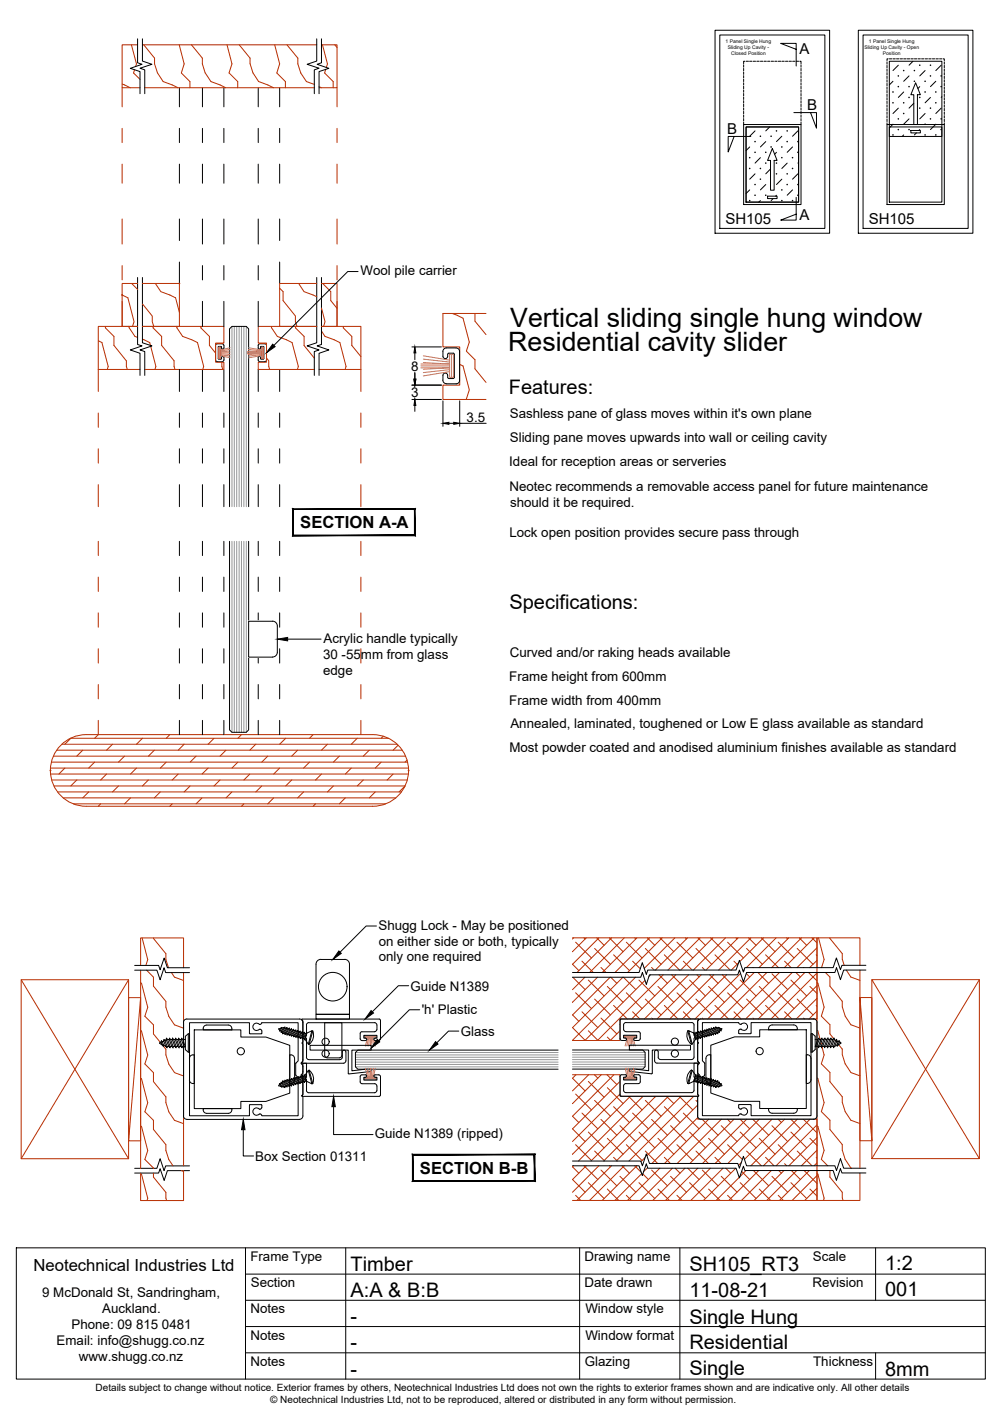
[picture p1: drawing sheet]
<svg xmlns="http://www.w3.org/2000/svg" width="210mm" height="297mm" viewBox="0 0 210 297" stroke-linecap="round" stroke-linejoin="round" font-family="sans-serif">
<!-- layer: APL Notes -->
<g fill="#000" stroke="#000" stroke-width=".21">
<path d="M86.8 106.7v5.4l.2 .1zM86.8 106.7l.2-.1v5.6zM61.5 106.7h25.3l.2-.1zM61.3 106.6h25.7l-25.5 .1zM61.3 106.6l.2 5.5v-5.4zM61.3 106.6l.2 5.5-.2 .1zM61.5 112.1l-.2 .1 25.5-.1zM61.3 112.2l25.5-.1 .2 .1z"/>
<path d="M111.9 241.9v5.4l.2 .1zM111.9 241.9l.2-.1v5.6zM86.6 241.9h25.3l.2-.1zM86.4 241.8h25.7l-25.5 .1zM86.4 241.8l.2 5.5v-5.4zM86.4 241.8l.2 5.5-.2 .1zM86.4 247.4l25.5-.1h-25.3zM86.4 247.4l25.5-.1 .2 .1z"/>
</g>
<!-- layer: Glass -->
<g fill="none" stroke="#939598" stroke-width=".21">
<path d="M48.6 68.4v37.7M49.1 68.4v37.7M49.6 68.4v37.7M50.1 68.4v37.7M50.6 68.4v37.7M51.1 68.4v37.7M51.6 68.4v37.7M48.6 113.4v40M49.1 113.4v40M49.6 113.4v40M50.1 113.4v40M50.6 113.4v40"/>
<path d="M51.1 113.4v40M51.6 113.4v40M74.5 222h42.4M74.5 222.5h42.4M74.5 223h42.4M74.5 221.5h42.4M74.5 221h42.4M74.5 220.5h42.4M74.5 223.5h42.4M119.9 222.5h15.2M119.9 221.5h15.2M119.9 220.5h15.2"/>
<path d="M119.9 223.5h15.2M119.9 222h15.2M119.9 223h15.2M119.9 221h15.2"/>
</g>
<g fill="none" stroke="#000" stroke-width=".21">
<path d="M48.1 113.4v39.5l.5 .5h3l.5-.5v-39.5M48.1 106.1v-37.2l.5-.5h3l.5 .5v37.2M52.1 130.1h5a1.01 1.01 0 0 1 1 1v5.5a1.01 1.01 0 0 1-1 1l-5 .1zM116.9 220h-41.9l-.5 .5v3l.5 .5h41.9M119.9 219.9h14.7l.5 .6v3l-.5 .5h-14.7M77.7 224.5l-4.6 .5M77.7 224.3l-.1 .1M77.8 224.3l-.1-.3-4 .3v-4.3h4.1v-1h-12.8v1h8v4.8l.1 .1M131.9 224.4v-.4l4 .3v-4.4h-4.1v-.9h12.8v.9h-8l-.1 5-4.6-.5"/>
<circle cx="68.2" cy="218.2" r=".75"/>
<circle cx="141.4" cy="218.2" r=".75"/>
<circle cx="68.2" cy="220.7" r=".75"/>
<circle cx="141.4" cy="220.7" r=".75"/>
</g>
<!-- layer: Timber 1 -->
<g fill="none" stroke="#b82e00" stroke-width=".21">
<path d="M25.6 18.4v4M25.6 17.6l1.7 .8M27.5 9.4l1.1 4-.2 .5M28.2 14.6l-.2 .7 1.3 1.3M28.8 9.4h-3.2v9h3.7M29.8 9.4h36.6M30.1 9.4l2.3 2.8v1.2l.6 1.9 1.2 1.8 3.1 1.3M30.3 18.4h35.5M37.5 9.4l1.1 4-.6 1.9 1.8 1.8v1.3M40.1 9.4l2.3 2.8v1.2l.6 1.9 1.2 1.8 3.1 1.3M47.6 9.4l1 4-.6 1.9M48 15.3l1.8 1.8v1.3"/>
<path d="M50.1 9.4l2.3 2.8v1.2M52.4 13.4l.6 1.9 1.2 1.8 3.1 1.3M57.5 9.4l1.1 4-.6 1.9 1.8 1.8v1.3M60.1 9.4l2.3 2.8v1.2l.6 1.9 1.2 1.8 1.6 .6M66.8 18.1l.5 .3M67.3 9.4h3.3v9h-3.8M67.6 9.4l1 4-.2 .7M68.2 14.5l-.2 .8 1.8 1.8v1.3M70.1 9.4l.5 .6M70.6 18.4v4M25.6 26.9v3M25.6 34.4v4"/>
<path d="M70.6 26.9v3M70.6 34.4v4M25.6 45.9v5.2M25.6 55.6v3M27.6 59.4l1.2 1.2M28.8 59.4h-3.2v9h3.2h-8.2v9M29.8 59.4h7.8v9h-7.8h17.1v3.5h-1.7v4h1.7v1.5h-16.6M32.5 59.4l1.2 1.7 3.1 1.3 .8 3.1M62.6 59.4l1.1 1.7 2.7 1.1M66.4 59.4h-7.8v9h7.8h-12.3v3.5h1.7v4h-1.7v1.5h11.7M67.3 59.4h3.3v9h-3.3h8.3v9M67.6 59.4l1.7 1.7v1.9l1.3 1.6"/>
<path d="M70.6 45.9v5.2M70.6 55.6v3M20.6 77.4v4.6M20.6 71.4l.8 .4 1.3 5-.2 .6M20.6 77.4h8.7M22.2 68.4l-.1 .3 1.8 1.8v1.9l2.6 3.2v1.2l.2 .6M25.6 61.8l1.2 .6 1.3 5-.3 1M25.6 63.1v5.3M27 68.4l1.3 2.1 .5 .2M29.8 63.7l2.1 2.5v1.2l.3 1M29.8 71l1.6 .8 .1 .6M31.6 72.6l1.1 4.2-.2 .6"/>
<path d="M32.1 68.4v.3l1.8 1.8v1.9l2.6 3.2v1.2l.2 .6M37 68.4l1.3 2.1 3.1 1.3 1.3 5-.2 .6M42.2 68.4l-.1 .3 1.8 1.8v1.9l1.3 1.6M46.5 75.9v.9l.2 .6M55.8 75l.5 .6v1.2l.2 .6M56.8 68.4l1.3 2.1 3.1 1.3 1.3 5-.2 .6M58.6 60.4l.7 .7v1.9l2.6 3.2v1.2l.3 1M62 68.4l-.1 .3 1.8 1.8v1.9l2.1 2.6M66.8 77.4h8.8M67.3 64.5l.8 2.9-.3 1M67.3 69.3l.8 1.2 3.1 1.3 1.3 5-.2 .6M70.6 63.1v5.3"/>
<path d="M72 68.4l-.1 .3 1.8 1.8v1.9l1.9 2.3M75.6 77.4v4.6M94.7 65.7l1.1 .3M95.8 66.1l1.2 .6 1.3 5-.6 1.9 1.8 1.8v1.9l2.3 2.8M96.3 76.3l.7 .4 1.3 5-.6 1.9 .1 .1M99.5 65.7v1.6l2.3 2.8M101.8 65.7h-9v7h3.5v8h-3.5v3h9M20.6 86.5v3M20.6 94v3M75.6 86.5v3M75.6 94v3M20.6 101.5v4.6"/>
<path d="M20.6 113.4v3M75.6 101.5v4.6M75.6 113.4v3M20.6 120.9v3M20.6 128.4v3M20.6 135.9v3M75.6 120.9v3M75.6 128.4v3M75.6 135.9v3M10.8 159.6h74.6M11.2 158.4h73.8M11.9 157.1h72.4"/>
<path d="M13 155.9h70.2M13.1 155.7a7.5 7.5 0 0 1 5-1.8h60a7.5 7.5 0 0 1 7.5 7.5 7.5 7.5 0 0 1-7.5 7.5h-60a7.5 7.5 0 0 1-7.1-4.9 7.5 7.5 0 0 1 2.1-8.3zM17.3 157.1l-1.2 1.3M19.8 159.6l-1.2 1.3M20.6 150.9v3l-.8 .8M20.6 143.4v3M23.6 155.9l-1.3 1.2M26.1 158.4l-1.3 1.2M29.8 154.7l-1.2 1.2M32.3 157.1l-1.2 1.3M34.8 159.6l-1.2 1.3M35.6 153.9l-.8 .8"/>
<path d="M38.6 155.9l-1.3 1.2M41.1 158.4l-1.3 1.2M44.8 154.7l-1.2 1.2M47.3 157.1l-1.2 1.3M49.8 159.6l-1.2 1.3M50.6 153.9l-.8 .8M53.6 155.9l-1.3 1.2M56.1 158.4l-1.3 1.2M59.9 154.7l-1.3 1.2M62.3 157.1l-1.2 1.3M64.8 159.6l-1.2 1.3M65.6 153.9l-.8 .8"/>
<path d="M68.6 155.9l-1.3 1.2M71.1 158.4l-1.3 1.2M74.8 154.7l-1.2 1.2M75.6 143.4v3M75.6 150.9v3M77.4 157.1l-1.3 1.3M79.9 159.6l-1.3 1.3M80.3 154.2l-.4 .5M81.4 154.7h-66.6l-1.2 1.2M83.4 156.1l-1 1M85.3 159.2l-.4 .4M10.6 160.9h75"/>
<path d="M10.6 162.1h75M10.9 163.4h74.4M11.3 164.6h73.6l-1.3 1.3M12.1 165.9h72M13.3 167.1h69.6M13.6 160.9l-1.3 1.2M15.4 168.4h65.4M16.1 163.4l-1.3 1.2M18.6 165.9l-1.3 1.2M21.1 168.4l-.5 .5M22.3 162.1l-1.2 1.3M24.8 164.6l-1.2 1.3"/>
<path d="M27.3 167.1l-1.2 1.3M28.6 160.9l-1.3 1.2M31.1 163.4l-1.3 1.2M33.6 165.9l-1.3 1.2M36.1 168.4l-.5 .5M37.3 162.1l-1.2 1.3M39.8 164.6l-1.2 1.3M42.3 167.1l-1.2 1.3M43.6 160.9l-1.3 1.2M46.1 163.4l-1.3 1.2M48.6 165.9l-1.3 1.2M51.1 168.4l-.5 .5"/>
<path d="M52.3 162.1l-1.2 1.3M54.8 164.6l-1.2 1.3M57.3 167.1l-1.2 1.3M58.6 160.9l-1.3 1.2M61.1 163.4l-1.2 1.2M63.6 165.9l-1.3 1.2M66.1 168.4l-.5 .5M67.3 162.1l-1.2 1.3M69.8 164.6l-1.2 1.3M72.3 167.1l-1.2 1.3M73.6 160.9l-1.3 1.2M76.1 163.4l-1.3 1.2"/>
<path d="M78.6 165.9l-1.2 1.2M82.4 162.1l-1.3 1.3M29.8 196.5l1.1 4.5-.3 1.2M32.1 196.5l2.6 3.3v1.2l.6 1.7M119.9 196.5h51.2v17h-41.2v4.5h-10M120.2 196.5l-.3 .2M120.6 197.4l3.3 3.3M122.3 196.5l.3 .2M122.8 196.5l-2.9 2.8M124.6 198.7l3.3 3.3M125 196.5l1.5 1.5M125.5 196.5l-5.6 5.5 1.4 1.3"/>
<path d="M127.6 196.5l2.9 2.9M128.1 196.5l-7.2 7.2M130.8 196.5l-7.3 7.2M131.2 197.4l3.3 3.3M133 196.5l.2 .2M133.4 196.5l-7.2 7.2M135.2 198.7l3.3 3.3M135.6 196.5l1.6 1.5M136.1 196.5l-7.3 7.2M138.3 196.5l2.9 2.9M138.7 196.5l-7.2 7.2M141.4 196.5l-6.4 6.4"/>
<path d="M141.8 197.4l3.3 3.3M143.6 196.5l.2 .2M144 196.5l-6.7 6.7M145.8 198.7l3.3 3.3M146.2 196.5l1.6 1.5M146.7 196.5l-6.8 6.7M148.9 196.5l2.9 2.9M149.3 196.5l-6.7 6.7M152 196.5l-6.8 6.7M152.4 197.4l3.3 3.3M154.2 196.5l.2 .2M154.6 196.5l-6.7 6.7"/>
<path d="M156.4 198.7l3.3 3.3M156.8 196.5l1.6 1.5M157.3 196.5l-6.7 6.7M159.5 196.5l2.9 2.9M159.9 196.5l-4.9 4.9M162.6 196.5l-6.2 6.2M163 197.4l3.3 3.3M164.8 196.5l.2 .2M165.2 196.5l-6.2 6.2M167 198.7l3.3 3.3M167.4 196.5l1.6 1.5M167.9 196.5l-6.3 6.2"/>
<path d="M170.1 196.5l1 1M170.6 196.5l-6.3 6.2M171.1 198.5l-4.1 4.2M171.5 196.5l1.1 4.5M173.8 196.6l2.6 3.2v1.2l.4 1.2M173.9 196.5v.1M4.4 205.2h22.5v37.5h-22.5zM4.4 205.2l22.5 37.5M26.9 205.2l-22.5 37.5M29.5 202.2v-5.7h9v6.2M29.5 209l-2.6 30h2.6v-30h-2.6v30M29.5 205.9l.1 .1 1.3 5-.6 1.9 1.8 1.8v1.9l2.6 3.2v1.2l.7 1.9 1.1 1.8 2 .7"/>
<path d="M29.5 215.9l.1 .1 1.3 5-.6 1.9 1.8 1.8v1.9l2.6 3.2v1.2l.7 1.9 1.1 1.8 2 .7M29.5 203.2v41.5M30.7 203.2l1.4 1.5v1.9l2.6 3.2M34.7 209.8v1.2l.7 1.9 1.1 1.8 2 .7M35.9 203.7l.6 1 2 .7M38.5 203.7v40.5M119.9 215.3l2.7 2.6M119.9 212.6l1.4 1.3M119.9 209.9v.1M120 204.7l2.6 2.6M120.6 208l3.3 3.3M121.9 211.9l3.3 3.4"/>
<path d="M121.9 201.3l2.4 2.4M122.5 204.7l-2.6 2.6M123.2 215.9l2.1 2.1M123.2 205.3l3.3 3.3M124.6 209.3l3.3 3.3M125.2 204.7l-5.3 5.3M125.9 213.3l3.3 3.3M125.9 202.7l1.1 1M127.2 217.2l.7 .8M127.2 206.6l3.3 3.4M127.8 204.7l-7.9 7.9M127.9 204.7l1.3 1.3"/>
<path d="M128.5 210.6l2.9 2.9M128.5 200l3.4 3.3M129.9 214.6h.1M129.9 215.9l-2.1 2.1M130.5 204.7l-10.6 10.6M130.6 204.7l2.6 2.6M131.2 208l3.3 3.3M132.5 211.9l1.5 1.6M132.5 201.3l1.6 1.6M133.1 204.7l-13.2 13.2M133.9 205.3l3.3 3.3M135.1 205.4l-12.6 12.6"/>
<path d="M135.2 209.3l3.3 3.3M136.3 204.2l-.4 .3M136.5 213.3l.2 .2M136.5 202.7l.5 .5M137.8 206.6l3.4 3.4M138 204.2l1.8 1.8M138.9 204.2l-13.7 13.8M139.2 210.6l2.8 2.9M139.2 200l3.2 3.2M140.7 204.2l3.1 3.1M141.6 204.2l-9.3 9.3M141.8 208l3.3 3.3"/>
<path d="M143.1 211.9l1.5 1.6M143.1 201.3l1.9 1.9M144.2 204.2l-9.2 9.3M144.5 205.3l3.3 3.3M145.8 209.3l3.3 3.3M146 204.2l.4 .4M146.9 204.2l-9.3 9.3M147.1 213.3l.2 .2M147.1 202.7l.6 .5M148.4 206.6l3.4 3.4M148.7 204.2l1.7 1.8M149.5 204.2l-9.2 9.3"/>
<path d="M149.8 210.6l2.8 2.9M149.8 200l3.2 3.2M151.3 204.2l3.1 3.1M152.2 204.2l-9.2 9.3M152.4 208l3.3 3.3M153.7 211.9l1.6 1.6M153.7 201.3l.9 .8M154.7 201.7l-1.5 1.5M155.1 205.3l3.3 3.3M155.1 203.9l-9.5 9.6M155.6 203.2l.2 .2M155.9 203.2l-.2 .2"/>
<path d="M156.3 203.9l.7 .7M156.4 209.3l3.3 3.3M157.7 213.3l.2 .2M157.7 202.7h.1M158 203.7l-9.8 9.8M158.8 203.7l2.2 2.3M159 206.6l3.4 3.4M160.4 210.6l2.8 2.9M160.4 200l2.7 2.7M160.6 203.7l-9.7 9.8M161.7 204l3.3 3.3M163 208l3.3 3.3"/>
<path d="M163.3 203.7l-9.7 9.8M164.4 211.9l1.5 1.6M164.4 201.3l1.3 1.4M165.7 205.3l3.3 3.3M166 203.7l-9.8 9.8M166.7 203.7l1 .9M167 209.3l3.3 3.3M168.3 213.3l.2 .2M168.3 202.7h.1M168.6 203.7l-9.8 9.8M169.4 203.7l1.7 1.8M169.7 206.6l1.4 1.5"/>
<path d="M171 210.6l.1 .2M171 200l.1 .2M171.1 205.9l.2 .1 1.3 5M171.1 215.9h.2M171.1 203.7v40.5M171.1 201.2l-1.5 1.5M171.1 203.8l-9.6 9.7M171.1 206.5l-6.9 7M171.1 209.1l-4.3 4.4M171.1 211.8l-1.6 1.7M171.3 216l1.3 5M172.6 211l-.5 1.9 1.8 1.8v1.9"/>
<path d="M172.6 201l-.5 1.7M172.9 203.7l1 1v1.9M173.8 206.6l2.6 3.1v1.3l.7 1.9 1.1 1.8 1.9 .7M173.8 216.6l2.6 3.2v1.2l.7 1.9M177.3 203.2l.9 1.5 1.9 .7M180.1 202.2v-5.7h-9v6.2M180.1 209l2.5 30h-2.5v-30h2.5v30M180.1 203.2v41.5M182.6 205.2h22.6v37.5h-22.6zM182.6 205.2l22.6 37.5M205.2 205.2l-22.6 37.5M29.5 225.9l.1 .1 1.3 5-.6 1.9 1.8 1.8v1.9l2.6 3.2v1.2l.7 1.9 .9 1.3"/>
<path d="M29.5 235.9l.1 .1 1.3 5-.6 1.9 1.8 1.8M119.9 225.1h10v4.5h16.2v4.8h25v17.1h-51.2M119.9 231.1v.1M119.9 236.5l2.7 2.6M120.6 239.8l3.3 3.3M120.6 229.2l3.3 3.3M120.6 225.1l-.7 .8 2.7 2.6M121.9 233.2l3.3 3.3M123.2 237.1l3.3 3.3M123.2 226.5l3.3 3.3M123.3 225.1l-3.4 3.4M124.5 225.1l.7 .8"/>
<path d="M124.6 230.5l3.3 3.3M125.9 234.5l3.3 3.3M126 225.1l-6.1 6.1M127.2 225.1l2 2.1M127.2 238.4l3.3 3.4M127.2 227.8l3.3 3.4M128.5 231.8l3.4 3.3M128.6 225.1l-8.7 8.7 1.4 1.3M129.9 235.8l3.3 3.3M129.9 225.2h.1M129.9 226.5l-10 10M129.9 229.2l-10 9.9"/>
<path d="M131.2 239.8l3.3 3.3M131.7 229.6l2.8 2.9M132.1 229.6l-12.2 12.2M132.5 233.2l3.3 3.3M133.9 237.1l3.3 3.3M134.7 229.6l-13.5 13.6M135.2 230.5l3.3 3.3M136.5 234.5l3.3 3.3M137 229.6l.2 .2M137.4 229.6l-13.6 13.6M137.8 238.4l3.4 3.4M139.2 231.8l3.3 3.3"/>
<path d="M139.6 229.6l1.6 1.6M140 229.6l-13.6 13.6M140.5 235.8l3.3 3.3M141.8 239.8l3.3 3.3M142.3 229.6l2.8 2.9M142.7 229.6l-13.6 13.6M143.1 233.2l3.3 3.3M144.5 237.1l3.3 3.3M145.3 229.6l-13.5 13.6M145.8 230.5l.3 .4M146.1 231.5l-10.6 10.6M146.1 234.1l-9.5 9.6"/>
<path d="M147.1 234.5l3.3 3.3M148.4 238.4l3.4 3.4M148.5 234.4l-9.3 9.3M151.1 235.8l3.3 3.3M151.1 234.4l-9.2 9.3M152.4 234.4l.7 .7M152.4 239.8l3.1 3.1M153.8 234.4l-9.3 9.3M155 234.4l2 2.1M155.1 237.1l3.3 3.3M156.4 234.4l-9.2 9.3M157.7 234.5l3.3 3.3"/>
<path d="M159 238.4l3.4 3.4M159.1 234.4l-9.3 9.3M161.7 235.8l3.3 3.3M161.7 234.4l-9.2 9.3M163 234.4l.7 .7M163 239.8l3.3 3.3M164.4 234.4l-8.5 8.5M165.7 234.4l2 2.1M165.7 237.1l3.3 3.3M167 234.4l-9.7 9.8M168.3 234.5l2.8 2.8M169.7 238.4l1.4 1.6"/>
<path d="M169.7 234.4l-9.8 9.8M171.1 225.9l.2 .1 1.3 5M171.1 235.9l.2 .1 1.3 5M171.1 235.6l-8.5 8.6M171.1 238.3l-5.9 5.9M172.6 231l-.5 1.9 1.8 1.8v1.9M172.6 221l-.5 1.8 1.8 1.8v2M173.8 226.6l2.6 3.2v1.2l.7 1.9 1.1 1.8 1.9 .7M173.8 236.6l2.6 3.2v1.2l.7 1.9M177.1 222.8l1.1 1.8 1.9 .8M29.5 245.9l.1 .1 1.3 5-.1 .5M32.1 245.7v.9l2.6 3.2v1.2l.2 .5"/>
<path d="M38 245.2l.5 .2M38.5 245.2v6.3h-9v-5.8M120.1 244.2l-.2 .2 1.4 1.4M120.6 250.4l1.1 1.1M122.4 244.2l2.8 2.9M122.8 244.2l-2.9 2.9 2.7 2.6M123.2 247.7l3.3 3.4M124.6 241.1l2.1 2.1M125.4 244.2l-5.5 5.6M125.9 245.1l3.3 3.3M127.2 249.1l2.4 2.4M127.7 244.2l.2 .2"/>
<path d="M128.1 244.2l-7.2 7.3M128.5 242.4l.8 .8M129.9 246.4l3.3 3.3M130.3 244.2l1.6 1.6M130.8 244.2l-7.3 7.3M131.2 250.4l1.1 1.1M133 244.2l1.3 1.4M133.4 244.2l-7.3 7.3M133.9 247.7l3.3 3.4M134.4 245.9l-5.6 5.6M134.7 245.9l1.1 1.2M135.1 242.5l-.8 .8"/>
<path d="M135.2 241.1l2.6 2.6M135.7 244.6l-.9 .8M136.5 245.1l3.3 3.3M137.8 249.1l2.4 2.4M138.2 244.7l-6.7 6.8M139.2 242.4l1.2 1.3M140.5 246.4l3.3 3.3M140.9 244.7l-6.8 6.8M141.4 244.7l1.1 1.1M141.8 250.4l1.1 1.1M143.5 244.7l-6.7 6.8M144.1 244.7l2.3 2.4"/>
<path d="M144.5 247.7l3.3 3.4M145.8 241.1l2.6 2.6M146.2 244.7l-6.8 6.8M147.1 245.1l3.3 3.3M148.4 249.1l2.4 2.4M148.8 244.7l-6.7 6.8M149.8 242.4l1.2 1.3M151.1 246.4l3.3 3.3M151.5 244.7l-6.8 6.8M152 244.7l1.1 1.1M152.4 250.4l1.1 1.1M154.1 244.7l-6.7 6.8"/>
<path d="M154.8 246.6l-4.8 4.9M155.1 247.7l3.3 3.4M155.3 243.6l-.6 .5M155.4 245.4l1.6 1.7M156.3 245.2l-1.3 1.3M156.4 241.1l3.1 3.1M157.8 245.2l3.2 3.2M158.9 245.2l-6.2 6.3M159 249.1l2.5 2.4M160.4 242.4l1.8 1.8M161.6 245.2l-6.3 6.3M161.7 246.4l3.3 3.3"/>
<path d="M163 250.4l1.1 1.1M163.1 245.2l.6 .6M164.2 245.2l-6.2 6.3M164.4 243.8l.4 .4M165.7 247.7l3.3 3.4M165.8 245.2l1.9 1.9M166.9 245.2l-6.3 6.3M167 241.1l3.1 3.1M168.5 245.2l2.6 2.7M169.5 245.2l-6.2 6.3M169.7 249.1l1.4 1.5M171 242.4l.1 .2"/>
<path d="M171.1 245.2v6.3h9v-5.8M171.1 245.9l.2 .1 1.3 5M171.1 240.9l-3.2 3.3M171.1 243.6l-.6 .6M171.1 246.3l-5.2 5.2M171.1 248.9l-2.5 2.6M172.6 251l-.1 .5M172.6 240.9l-.5 2 1.3 1.3M173.8 246.6l2.6 3.2v1.2l.2 .5M173.9 245.2v1.4M177.1 242.9l1.3 1.8"/>
</g>
<g fill="#b82e00" stroke="#b82e00" stroke-width=".21">
<circle cx="85.6" cy="161.4" r=".08"/>
<circle cx="10.6" cy="161.4" r=".08"/>
<circle cx="37.6" cy="59.4" r=".08"/>
<circle cx="25.6" cy="61.8" r=".08"/>
</g>
<!-- layer: AlumOutline -->
<g fill="none" stroke="#000" stroke-width=".21">
<path d="M37.6 18.4v4M42.4 18.4v4M46.9 18.4v4M54.1 18.4v4M58.6 18.4v4M37.6 26.9v3M37.6 34.4v4M42.4 26.9v3M42.4 34.4v4M46.9 26.9v3M46.9 34.4v4M54.1 26.9v3"/>
<path d="M54.1 34.4v4M58.6 26.9v3M58.6 34.4v4M37.6 45.9v4.5M37.6 54.9v4.5M42.4 45.9v5.2M42.4 55.6v3M46.9 45.9v5.2M46.9 55.6v3M54.1 45.9v5.2M54.1 55.6v3M58.6 45.9v4.5"/>
<path d="M58.6 54.9v4.5M37.6 77.4v4.6M42.4 63.1v5.3M42.4 77.4v4.6M46.9 63.1v5.3M46.9 77.4v4.6M54.1 63.1v5.3M54.1 77.4v4.6M58.6 77.4v4.6M37.6 86.5v3M37.6 94v3M42.4 86.5v3"/>
<path d="M42.4 94v3M46.9 86.5v3M46.9 94v3M54.1 86.5v3M54.1 94v3M58.6 86.5v3M58.6 94v3M37.6 101.5v4.6M37.6 113.4v3M42.4 101.5v4.6M42.4 113.4v3M46.9 101.5v4.6"/>
<path d="M46.9 113.4v3M54.1 101.5v4.6M54.1 113.4v3M58.6 101.5v4.6M58.6 113.4v3M37.6 120.9v3M37.6 128.4v3M37.6 135.9v3M42.4 120.9v3M42.4 128.4v3M42.4 135.9v3M46.9 120.9v3"/>
<path d="M46.9 128.4v3M46.9 135.9v3M54.1 120.9v3M54.1 128.4v3M54.1 135.9v3M58.6 120.9v3M58.6 128.4v3M58.6 135.9v3M37.6 143.4v3M37.6 150.9v3M42.4 143.4v3M42.4 150.9v3"/>
<path d="M46.9 143.4v3M46.9 150.9v3M54.1 143.4v3M54.1 150.9v3M58.6 143.4v3M58.6 150.9v3M38.5 214.2l-.1 19.6a.71 .71 0 0 0 .7 .7M39.1 213.5a.71 .71 0 0 0-.7 .7M39.2 213.5h23.5a.71 .71 0 0 1 .8 .7M54.3 214.6a.77 .77 0 0 0-1.1-.1 .77 .77 0 0 0 0 1.1 .77 .77 0 0 0 1.1 0h.2M54.3 214.6h.2M54.5 215.6l.4 .4-.2 .6-2.4-.1v-2.3h-12.6v19.5h12.6v-2.3h2.4l.2 .6-.4 .3"/>
<path d="M54.5 214.6l.4-.4h7.6v8l-.6 .6v2.4M63.2 213.6l.1-.1h16.1l.3 .2v3.9l-.2 .3-.9 .1M63.2 213.6l.3 .3v8.4l-.3 .3M63.5 214.2v4.1l-.2 .2 .2 .2v3.3l-.4 .7M64.7 214.2l-.4 .3-.1 2.4-.3 .3 .3 .3v4l.2 .4 .3 .1M64.7 214.2h13.8M76.6 217.5l.2 .2-.2 .3M76.6 217.5h-.4v-.6h2.8v.6h-.4M78.4 214.2l.3 .1 .2 .4M78.6 217.5l-.3 .2 .3 .3M78.9 215.6l-.2 .5h-.3h-2.6l-.3 .2v1.5l.3 .2h.8M79 214.7v.9"/>
<path d="M129.9 217.6l.3 .3M129.9 213.7v3.9M130.1 213.5l-.2 .2M130.1 213.5h16.3l-.3 .3v8.5l.2 .4h-8.7l-.2-.1-.3-.4v-1.9a.37 .37 0 0 1 .4-.4 .37 .37 0 0 1 .4 .4v1.2M130.3 218h.7M130.6 214.7l.1 1.2 .4 .2M130.6 214.7l.1-.3 .4-.2h13.8l.2 .1 .3 .4M131 217.5l.2 .2-.2 .2M131 217.5h-.4v-.6h2.8v.6h-.4M131.1 216.1h2.7M133 217.5l-.2 .2 .2 .2M133 218h.8"/>
<path d="M133.8 216.1l.3 .4M134.1 216.5v1.1M134.1 217.6l-.3 .3M145.4 214.7v2.2l.3 .3-.3 .3v4M146.1 214.2v4.1l.2 .2-.2 .2v3.3M146.8 213.4a.71 .71 0 0 0-.7 .7M146.8 213.5h23.6M154.9 216.5h2.3M155.1 214.6l-.4-.4h-7.6v8l.5 .5M155.1 215.6l-.4 .3 .2 .6M155.1 214.6a.82 .82 0 0 1 1.2-.1 .82 .82 0 0 1 .1 1.1 .97 .97 0 0 1-1.3 0M157.2 216.5l.1-.1v-2.2h12.6v19.5h-12.6v-2.2"/>
<path d="M170.4 213.4a.71 .71 0 0 1 .7 .7v19.7a.71 .71 0 0 1-.7 .6M39.2 234.5h23.6M54.3 232.3a.77 .77 0 0 0-1.1 0 .77 .77 0 0 0 0 1.1 .77 .77 0 0 0 1.1 0h.2M54.3 232.4h.2M54.5 233.3l.3 .4M61.9 225.2l.6 .5v8h-7.6M63.1 222.6l.4 .8M63.2 225.4l.3 .5v3.4l-.2 .2 .2 .2v4.1a.71 .71 0 0 1-.8 .7M63.5 223.4l-.1 1.3-.3 .5 .2 .2M64.2 228.4l.2 .4 1.5 .1h12.6l.4-.2v-.3M64.2 228.4v-2.2l-.3-.3 .3-.3v-2.9h-.7v6.6l-.3 .2M64.7 222h6.5"/>
<path d="M71.7 220.3a.37 .37 0 0 1 .4-.3 .37 .37 0 0 1 .3 .3M71.7 220.4l-.1 1.3-.4 .3M72.4 222.2v.3l-.4 .2h-8.7l-.1-.1M72.5 220.4v1.8M75.5 225.5v1.1M75.5 226.6l.3 .4M75.8 227h2.7M76.6 225.2l.2 .2-.2 .2M76.6 225.2h-1l-.1 .3M76.6 225.7h-.4v.6h2.8v-.6h-.4M78.4 227l.3 .1 .2 .4M78.6 225.2l-.3 .2 .3 .2"/>
<path d="M78.6 225.2h.9l.2 .3M79 227.5v.9M79.7 229.4l-.3 .2-16.1 .1-.1-.2M79.7 225.5v3.9M131 225.1l.2 .3-.2 .2M131 225.6h-.4v.6h2.8v-.6h-.4M131 225.1l-.9 .1-.2 .3v3.9l.2 .2M133 225.1l-.2 .3 .2 .2M133 225.1h.8l.3 .2v1.5l-.3 .2h-2.9l-.3 .5v.9l.3 .4 14 .1 .2-.1 .3-.4v-2.2l.3-.3-.3-.3v-2.9h.7v6.6l.3 .2M137.9 221.4v.3l.5 .2 5.2 .1h1.3l.4-.3 .1-.3M146.1 233.7a.71 .71 0 0 0 .7 .7h23.6M146.1 224.5l.4 .8"/>
<path d="M146.1 222l.4 .8M146.1 225.9v3.4l.2 .2-.2 .2v4.1M146.1 223.4v1.1M146.4 229.5l-.1 .1h-16.2M146.5 225.3l-.4 .6M146.5 222.8l-.4 .6M147.6 222.7v.1M147.6 225.2l-.5 .5v8h7.6l.1-.2 .3-.2M147.6 222.8v2.4M154.7 231.5l.2-.1h2.3l.1 .1M154.7 231.5l.1 .6 .3 .2M155.1 232.3a.82 .82 0 0 1 1.2-.1 .82 .82 0 0 1 .1 1.2 .97 .97 0 0 1-1.3-.1"/>
</g>
<!-- layer: Glass -->
<g fill="#fff" stroke="#fff" stroke-width=".21">
<path d="M52.1 130.1l5.2 .1zM52.1 130.1l5.2 .1z"/>
<path d="M52.1 130.2h5.3zM52.1 130.2h5.3z"/>
<path d="M52.1 130.2l5.5 .1zM52.1 130.2l5.5 .1z"/>
<path d="M52.1 130.3l5.6 .1zM52.1 130.3l5.6 .1h-5.6z"/>
<path d="M52.1 130.4l5.8 .1-.2-.1zM52.1 130.4l5.8 .1h-5.8z"/>
<path d="M52.1 130.5l5.9 .1-.1-.1zM52.1 130.5l5.9 .1h-5.9z"/>
<path d="M52.1 130.6l5.9 .2v-.2zM52.1 130.6l5.9 .2h-5.9z"/>
<path d="M52.1 130.8l6 .2-.1-.2zM52.1 130.8l6 .2h-6z"/>
<path d="M52.1 131l6 .1v-.1zM52.1 131l6 .1h-6z"/>
<path d="M52.1 131.1l6 5.5v-5.5zM52.1 131.1l6 5.5h-6z"/>
<path d="M52.1 136.6l6 .2v-.2zM52.1 136.6l6 .2h-6z"/>
<path d="M52.1 136.8l5.9 .2 .1-.2zM52.1 136.8l5.9 .2h-5.9z"/>
<path d="M52.1 137l5.9 .1v-.1zM52.1 137l5.9 .1h-5.9z"/>
<path d="M52.1 137.1l5.8 .2 .1-.2zM52.1 137.1l5.8 .2h-5.8z"/>
<path d="M52.1 137.3l5.6 .1 .2-.1zM52.1 137.3l5.6 .1h-5.6z"/>
<path d="M52.1 137.4l5.5 .1 .1-.1zM52.1 137.4l5.5 .1h-5.5z"/>
<path d="M52.1 137.5h5.5zM52.1 137.5l5.3 .1z"/>
<path d="M52.1 137.6h5.3zM52.1 137.6h5.2z"/>
<path d="M52.1 137.6h5.2zM52.1 137.6l5 .1z"/>
</g>
<!-- layer: Components -->
<g fill="none" stroke="#000" stroke-width=".21">
<path d="M45.5 75.8h1M45.8 75.2h.5M46.3 75.2l.2-.5h.3a.86 .86 0 0 1-.1 1l-.2 .1M46.5 72l.4 .4-.1 .7h-.3l-.2-.5-.6 .1v2.4l.1 .1M46.5 72h-1l-.4 .4 .1 3 .3 .4M54.7 72.6l.6 .1M54.7 75.2h.5M55.3 75.1l-.2 .1M55.3 72.7v2.4M55.5 72l.3 .4v3.2l-.3 .2-1.2-.1a.86 .86 0 0 1-.2-1h.4l.2 .5M55.5 72l-1.2 .1-.2 .3v.7h.4l.2-.5M92.8 73.6a.75 .75 0 0 1 .7-.7h2a.75 .75 0 0 1 .8 .7v6.1a.71 .71 0 0 1-.7 .7h-2.1a.79 .79 0 0 1-.7-.8"/>
<path d="M92.8 78.6a.5 .5 0 0 1 .5-.5 .5 .5 0 0 1 .5 .5M92.8 73.6v1a.5 .5 0 0 0 .5 .5 .5 .5 0 0 0 .5-.5v-.4M92.8 78.6v1M93.8 78.6v.4l.2 .3M94 74l-.2 .2M94 74h.9l.3 .2M95.2 74.2v4.8l-.3 .3h-.9M33.8 218.3l-.3 .1v.2l.5 .3M33.8 218.3v-.3l.2 .3 .3-.3 .4 1.2M33.8 218.3l.2 .6M34 218.9l.2 .3v-.3M34 218.3l.2 .6"/>
<path d="M34.2 218.9l.5 .3M34.3 218v-.3l.3 .3M34.6 218l.4 1.2M34.7 219.2l.3 .3v-.3M34.8 217.7l.1-.2 .2 .2M34.8 217.7l.6 1.5M34.8 217.7l-.2 .3M35 219.2h.4M35.1 217.7h.3M35.1 217.7l.5 1.5M35.4 219.2l.2 .3v-.3M35.4 217.7l.1-.2 .2 .2"/>
<path d="M35.4 217.7l.6 1.5M35.6 219.2h.4M35.7 217.7h.4M35.7 217.7l.6 1.5M36 219.2l.3 .3v-.3h.3M36.1 217.7l.5 1.5M36.1 217.7v-.2l.3 .2M36.4 217.7h.3l.1-.2 .2 .2M36.4 217.7l.5 1.5M36.6 219.2l.3 .3v-.3M36.7 217.7l.6 1.5h-.4M37 217.7h.4"/>
<path d="M37 217.7l.5 1.5M37.4 217.7l.5 1.5h-.4v.3l-.2-.3M37.4 217.7v-.2l.2 .2M37.6 217.7h.4M37.6 217.7l.6 1.5M37.9 219.2l.3 .3v-.3M38 217.7l.5 1.5 .2 .2 .1-.2M38 217.7l.1-.2 .2 .2M38.2 219.2h.3M38.3 217.7l.5 1.5M38.3 217.7h.5M38.8 217.1l.6-.6h.3v3.9h-.3l-.6-.5z"/>
<path d="M39.4 216.5v3.9M58.8 215.4l-.4 .1 .1 .5 .6-.8-.5 .6M59 216.2l.2 .2M59.2 216.4v.2l.3-.2M59.5 215.3l-.6 .8-.2-.2M59.5 215.3l.2-.2-.1 .2M59.5 215.3l-.5 .1M59.5 216.4l.2 .1M59.6 215.3l-.7 1v-.2M59.6 215.3l.3 .1M59.7 216.5v.2l.2-.2M59.9 216.5l.2 .1"/>
<path d="M59.9 215.4l.2-.2v.3M59.9 215.4l-.7 1M60.1 215.5l-.6 .9M60.1 215.5h.3M60.1 216.6v.2l.3-.2M60.4 216.6l.2 .1v.2l.2-.1M60.6 215.6l-.7 .9M60.8 215.7l-.2-.1v-.2l-.2 .1-.7 1M60.8 215.7l.3-.2-.1 .2 .3 .1 .2-.2-.7 1.2M60.8 216.8h.3l-.1 .3 .3-.2M60.8 215.7l-.7 .9M61 215.7l-.6 .9"/>
<path d="M61.3 216.9l.2 .1M61.3 215.8l-.7 .9M61.5 215.8l.2 .1-.6 .9M61.5 217v.2l.2-.2M61.7 215.9l.3-.2-.1 .2M61.7 217l.3 .1M61.9 215.9l.3 .1 .2-.2v.3M61.9 215.9l-.6 1M62 217.1v.2l.2-.2M62.2 217.1l.2 .1M62.2 216l-.7 1M62.4 216.1h.3"/>
<path d="M62.4 216.1l-.7 .9M62.4 217.2v.2l.2-.1M62.6 217.3h.3M62.7 216.1l.2-.1-.1 .2M62.7 216.1l-.7 1M62.8 216.2l.3 .1M62.8 216.2l-.6 .9M62.9 217.3v.3l.2-.2 .2 .1M63.1 216.3l.3-.2-.1 .2M63.1 216.3l-.7 .9M63.3 216.3l.3 .1M63.3 216.3l-.7 1"/>
<path d="M63.3 217.5v.2l.3-.2M63.6 217.5l.2 .1M63.6 216.4l.2-.2v.2l.2 .1M63.6 216.4l-.7 .9M63.8 216.4l-.7 1M63.8 217.6v.2l.1-.1M63.9 217.7l.7 1M64 217.3l-.2 .3M64 216.5l-.7 1M64.2 216.6l-.6 .9M64.2 216.4l1.1-.5-.7 2.8M64.2 216.4l-.3 1.3"/>
<path d="M64.3 216.4l-.3 .1M64.6 218.7l.2 .1M65.3 215.9l.2 .1M65.5 216a2.34 2.34 0 0 1-.7 2.8M65.5 216l-.7 2.8M66.2 212.5h7v1h-7zM67.2 201a1.01 1.01 0 0 0-1 1v10.5h7v-10.5a1.01 1.01 0 0 0-1-1M67.2 201h5M144.1 216a2.34 2.34 0 0 0 .7 2.7M144.3 215.9h-.2l.7 2.8h.2M145.3 216.4l.3 .1M145.4 216.6l.6 .9"/>
<path d="M145.6 216.5l.7 .9M145.6 217.3l.2 .3M145.7 217.7l-.3-1.3-1.1-.5 .7 2.8M145.7 217.7l-.7 1M145.8 217.6v.2l-.1-.1M145.8 216.4l.7 1M146 216.4l-.2-.2v.2l-.2 .1M146 216.4l.7 .9M146 217.5l-.2 .1M146.3 217.4v.3l-.3-.2M146.3 216.3l-.3 .1M146.3 216.3l.7 .9"/>
<path d="M146.5 216.2l-.3-.1 .1 .2M146.5 216.2l.7 1M146.7 217.3v.2l-.2-.1h-.2M146.8 216.2h-.3M146.8 216.2l.6 .9M146.9 216.1l-.2-.2 .1 .3M146.9 216.1l.7 1M147 217.2l-.3 .1M147.2 217.2v.2l-.2-.2M147.2 216.1h-.3M147.2 216.1l.7 .9M147.4 217.1l-.2 .1"/>
<path d="M147.4 216l.7 .9M147.6 217.1v.2l-.2-.2M147.7 215.9l-.3 .1-.3-.2 .1 .3M147.7 215.9l.6 1M147.9 215.9l-.3-.2 .1 .2M147.9 217l-.3 .1M148.1 216.9v.3l-.2-.2M148.1 215.8l-.2 .1 .6 .9M148.3 215.8l.7 .9M148.3 216.9h-.2M148.6 215.7l.6 .9M148.8 215.6l.2-.1v-.2l.2 .2 .7 1"/>
<path d="M148.8 215.6l-.3-.1 .1 .2-.3 .1-.2-.2 .7 1.2M148.8 216.8h-.3v.3l-.2-.2M148.8 215.6l.7 1M149 215.5l.7 1M149.2 216.6l-.2 .1v.2l-.2-.1M149.5 216.6v.2l-.3-.2M149.5 215.4l.6 1M149.5 215.4l-.3 .1M149.7 215.4l-.2-.2v.2M149.7 215.4l.7 .9M149.7 216.5l-.2 .1M149.9 216.5v.2l-.2-.2"/>
<path d="M150 215.3l.7 1v-.3M150 215.3l-.3 .1M150.1 215.3l.6 .7 .2-.1M150.1 215.3l-.2-.2 .1 .2M150.1 215.3h.5M150.1 216.4l-.2 .1M150.4 216.3v.3l-.3-.2M150.6 216.2l-.2 .1M150.8 215.4l.4 .1-.1 .4-.6-.7 .5 .5M169.9 216.5h.3l.6 .6v2.8l-.6 .5h-.3zM170.2 216.5v3.9M170.8 217.7h.5"/>
<path d="M171.1 219.2h.3M171.3 217.7l-.5 1.5M171.3 217.7l.2-.3 .1 .3M171.4 219.2v.3l.3-.3M171.6 217.7l-.5 1.5-.2 .1-.1-.1M171.6 217.7h.4M172 217.7l.2-.3v.3M172 217.7l-.6 1.5M172.2 217.7l-.5 1.5h.4v.3l.2-.3M172.2 217.7h.4M172.6 217.7l.2-.3 .1 .3h.3M172.6 217.7l-.5 1.5"/>
<path d="M172.7 219.2v.3l.3-.3M172.9 217.7l-.6 1.5h.4M173 219.2h.3v.3l.3-.3M173.2 217.7l-.5 1.5M173.2 217.7l.3-.3v.3M173.5 217.7h.4M173.5 217.7l-.5 1.5M173.6 219.2h.4M173.9 217.7l.2-.3 .1 .3M173.9 217.7l-.6 1.5M174 219.2v.3l.2-.3M174.2 217.7h.3"/>
<path d="M174.2 217.7l-.6 1.5M174.2 219.2h.4M174.5 217.7l.2-.3 .1 .3M174.5 217.7l-.5 1.5M174.6 219.2v.3l.3-.3M174.8 217.7l-.6 1.5M174.8 217.7l.2 .3M175 218l.3-.3v.3M175 218l-.4 1.2M175.4 218.9v.3l.2-.3M175.4 218.9l-.5 .3M175.6 218.3l-.2 .6"/>
<path d="M175.8 218.3l.3 .1v.2l-.5 .3M175.8 218.3v-.3l-.2 .3-.3-.3-.4 1.2M175.8 218.3l-.2 .6M58.6 227.2l.5 .6-.6-.8-.1 .5h.4M58.7 227.1l.2-.2 .6 .8M58.9 226.9v-.2l.7 .9M59 227.6l.5 .1M59.2 226.6l.7 .9M59.2 226.6l-.2 .2M59.5 226.6l-.3-.2v.2M59.5 226.6l.6 .9M59.6 227.6l.1 .2-.2-.1"/>
<path d="M59.7 226.5l.7 .9 .2 .2v-.2l.2-.1M59.7 226.5l-.2 .1M59.9 226.4l-.2-.1v.2M59.9 226.4l.7 1M59.9 227.5l-.3 .1M60.1 227.5v.2l-.2-.2M60.1 226.4l.7 .9M60.1 226.4h-.2M60.4 226.3l.6 1M60.4 227.4l-.3 .1M60.4 226.3l-.3-.2v.3M60.6 226.2l.7 1"/>
<path d="M60.8 226.2l-.2-.2v.2l-.2 .1M60.8 226.2l.7 1.2-.2-.2-.3 .1 .1 .2-.3-.2M61.1 226.1l.6 1h-.2M61.3 226.1l-.3-.2 .1 .2-.3 .1M61.3 226.1l.6 .9M61.5 226l-.2 .1M61.5 226l.7 .9M61.7 225.9l-.2-.1v.2M61.7 225.9l.7 1M61.9 227l.1 .2-.3-.1M62 225.9h-.3M62 225.9l.7 .9"/>
<path d="M62.2 225.8l-.2-.2v.3M62.2 225.8l.6 1M62.4 226.9v.2l-.2-.2-.3 .1M62.4 225.7l-.2 .1M62.4 225.7l.7 1M62.6 225.7l-.2-.2v.2M62.6 225.7l.7 .9M62.7 226.8l-.3 .1M62.8 226.8l.1 .2-.2-.2M62.9 225.6l-.3 .1M62.9 225.6l.7 1M63.1 226.7l-.3 .1"/>
<path d="M63.1 225.6l.7 .9M63.3 226.6l.1 .3-.3-.2M63.3 225.5l-.2 .1-.2-.2v.2M63.3 225.5l.7 .9M63.6 225.5l-.3-.2v.2M63.6 225.5l.6 .8M63.6 226.6h-.3M63.8 225.4l-.2 .1M63.8 225.4l.2 .2M63.9 225.2h-.1v.2M64 226.4l-.2 .1v.2l-.2-.1M64 226.4l.3 .1"/>
<path d="M64.6 224.2l.7 2.8-1.1-.5-.3-1.3zM64.8 224.2a2.34 2.34 0 0 1 .7 2.8M64.8 224.2l.7 2.8M64.8 224.2h-.2M65.5 227h-.2M68 221.1v-6.9h3.6v6.9M68 221.1l.1 .2 .4 .3M71.6 221.1l-.2 .4-.3 .1h-2.6M144.1 227h.2M144.8 224.2a2.34 2.34 0 0 0-.7 2.8M145 224.2l-.7 2.8 1.1-.5 .3-1.3M145 224.2h-.2l-.7 2.8"/>
<path d="M145 224.2l.7 1M145.6 226.4l.2 .1v.2l.2-.1M145.6 226.4l-.3 .1M145.7 225.2l.1-.1v.3M145.8 225.4h.2M145.8 225.4l-.2 .2M146 226.6h.3M146 225.4l.3-.1v.2M146 225.4l-.6 .9M146.3 225.5l.2 .1 .2-.2v.2M146.3 225.5l-.7 .9M146.3 226.6l-.1 .3 .3-.2"/>
<path d="M146.5 226.7h.3M146.5 225.6l-.7 .9M146.7 225.6l.3 .1M146.7 225.6l-.7 1M146.8 226.7l-.1 .3 .2-.2M146.9 226.8l.3 .1M147 225.7l.2-.2v.2M147 225.7l-.7 .9M147.2 225.7l.2 .1M147.2 225.7l-.7 1M147.2 226.9l-.1 .2 .3-.2 .3 .1M147.4 225.8l.2-.2v.3"/>
<path d="M147.4 225.8l-.6 .9M147.6 225.9h.3M147.6 225.9l-.7 .9M147.7 227l-.1 .2 .3-.2M147.9 225.9l.2-.2v.3M147.9 225.9l-.7 1M148.1 226h.2M148.1 226l-.7 .9M148.3 226l.2-.1v.2l.3 .1M148.3 226l-.6 1M148.5 226.1l-.6 .9 .2 .1M148.8 226.2l.2-.2v.2l.2 .1"/>
<path d="M148.8 226.2l-.7 1.1 .2-.1h.3l-.1 .3 .3-.2M149 226.2l-.7 1M149.2 226.3l-.6 .9M149.2 227.4l.3 .1M149.2 226.3l.3-.2v.2M149.5 226.3l-.7 1M149.5 226.3l.2 .1M149.5 227.5v.2l.2-.2M149.7 227.5l.3 .1M149.7 226.4l.2-.2v.3M149.7 226.4l-.7 1M149.9 226.5l-.7 .9-.2 .2v-.2l-.2-.1"/>
<path d="M149.9 226.5h.2M150 227.6l-.1 .2 .2-.1M150.1 226.5l.3-.1v.2M150.1 226.5l-.6 1M150.4 226.6l-.7 .9M150.4 226.6l.2 .2M150.6 227.6l-.5 .1M150.6 227.5l.5-.5 .1 .4-.4 .1M150.7 226.9v-.2l-.7 .9M150.9 227.1l-.2-.2-.6 .8M151 227.2l-.5 .5 .1-.2"/>
<circle cx="69.7" cy="206.7" r="3"/>
</g>
<!-- layer: WeatherStrip -->
<g fill="none" stroke="#b85c73" stroke-width=".21">
<path d="M45.8 72.7h.4v2.4h-.4zM46 72.7v2.4M46.2 73.9h2M46.2 74.5l2 .5M46.2 74.3l2 .3M46.2 74.1l2 .1M48.2 72.8l-2 .5M48.2 73.2l-2 .3M48.2 73.5l-2 .2M51.8 73.9h3M51.8 74.1h3l-2.8 .1M52 73.5l2.8 .2h-3"/>
<path d="M52 72.8l2.8 .5M52 73.2l2.8 .3M54.8 72.7h.4v2.4h-.4zM54.8 74.5l-2.8 .5M54.8 74.3l-2.8 .3M55 72.7v2.4M88.2 76.7h6M88.2 77.1h6l-5.5 .3M88.7 76l5.5 .2h-6M88.7 74.5l5.5 .9M88.7 75.2l5.5 .6M94.2 74.2h.8v4.8h-.8z"/>
<path d="M94.2 77.8l-5.5 .9M94.2 77.4l-5.5 .6M94.6 74.2v4.8M76.4 217h2.4v.4h-2.4zM76.4 217.2h2.4M77 217.4l-.5 1.7M77.2 217.4l-.3 1.7M77.4 217.4l-.2 1.7M77.6 217.4v1.7M77.8 217.4l.1 1.7M78 217.4l.3 1.7M78.2 217.4l.4 1.7"/>
<path d="M130.8 217h2.4v.4h-2.4zM130.8 217.2h2.4M131.4 217.4l-.4 1.7M131.6 217.4l-.3 1.7M131.8 217.4l-.1 1.7M132 217.4v1.7M132.2 217.4l.2 1.7M132.4 217.4l.3 1.7M132.6 217.4l.5 1.7M76.4 225.8h2.4v.4h-2.4zM76.4 226h2.4M76.5 223.8l.5 2"/>
<path d="M76.9 223.8l.3 2M77.2 223.8l.2 2M77.6 223.8v2M77.9 223.8l-.1 2M78.3 223.8l-.3 2M78.6 223.8l-.4 2M130.8 225.7h2.4v.4h-2.4zM130.8 225.9h2.4M131 223.7l.4 2M131.3 223.7l.3 2M131.7 223.7l.1 2M132 223.7v2"/>
<path d="M132.4 223.7l-.2 2M132.7 223.7l-.3 2M133.1 223.7l-.5 2"/>
</g>
<!-- layer: Shugg Blocks -->
<g fill="none" stroke="#000" stroke-width=".21">
<path d="M28.8 8.1v5.1l1 .3-2.5 .8 2 .7v4.6M29.8 8.1v4.7l2 .7-2.5 .8 1 .3v5M66.4 8.1v4.7l-2.1 .7 2.5 .8-1 .3v5M67.3 8.1v5.1l-.9 .3 2.5 .8-2.1 .7v4.6M28.8 58.1v14.1l1 .3-2.5 .8 2 .7v4.6M29.8 58.1v13.7l2 .7-2.5 .8 1 .3v5M66.4 58.1v13.7l-2.1 .7 2.5 .8-1 .3v5M67.3 58.1v14.1l-.9 .3 2.5 .8-2.1 .7v4.6M28.2 203.2h4.7l.6 2 .9-2.5 .3 1h5M28.2 202.2h5l.3 .9 .9-2.4 .7 2h4.6M181.4 202.2h-5l-.3 .9-.9-2.4-.7 2h-18.5l-.3 .9-.8-2.4-.7 2h-18.5l-.3 .9-.9-2.4-.6 2h-14M181.4 203.2h-4.7l-.6 2-.9-2.5-.3 1h-18.5l-.7 2-.8-2.5-.3 1h-18.5l-.7 2-.8-2.5-.4 1h-14.3"/>
<path d="M39.7 244.2h-5l-.3 1-.9-2.5-.6 2h-4.7M39.7 245.2h-4.6l-.7 2.1-.9-2.5-.3 .9h-5M119.9 244.2h14l.6 2 .9-2.4 .3 .9h18.5l.7 2 .8-2.4 .3 .9h18.5l.7 2.1 .9-2.5 .3 .9h5M119.9 243.2h14.3l.4 1 .8-2.5 .7 2h18.5l.3 1 .8-2.5 .7 2h18.5l.3 1 .9-2.5 .6 2h4.7"/>
</g>
<!-- layer: TitleBlock -->
<g fill="none" stroke="#000" stroke-width=".21">
<path d="M149.8 6.3h24v42.6h-24zM150.8 7.3h22v40.5h-22zM155.8 13.6v.5M155.8 14.3v.5M155.8 15.1v.5M155.8 15.8v.5M155.8 16.6v.5M155.8 17.3v.5M155.8 18.1v.5M155.8 18.8v.5M155.8 19.6v.5M156 12.8h-.2v.5"/>
<path d="M156.3 12.8h.5M157 12.8h.5M157.8 12.8h.5M158.5 12.8h.5M159.3 12.8h.5M160 12.8h.5M160.8 12.8h.5M161.5 12.8h.5M162.3 12.8h.5M163 12.8h.5M163.8 12.8h.5M164.5 12.8h.6"/>
<path d="M165.3 12.8h.5M166 12.8h.5M166.8 10.3l-3.3-1.2h3.3v4.7M166.8 12.8h.5M167.5 12.8h.3v.5M167.8 13.6v.5M167.8 14.3v.5M167.8 15.1v.5M167.8 15.8v.5M167.8 16.6v.5M167.8 17.3v.5M167.8 18.1v.5"/>
<path d="M167.8 18.8v.5M167.8 19.6v.5M179.8 6.3h24v42.6h-24zM180.8 7.3h22v40.5h-22zM185.8 13v.4M185.8 13.7v.5M185.8 14.5v.5M185.8 15.2v.5M185.8 16v.5M185.8 16.7v.5M185.8 17.5v.5M185.8 18.2v.5"/>
<path d="M185.8 19v.5M185.8 19.7v.5M186 12.3h-.2v.4M186.3 12.8h11v15.8h-11zM186.3 12.3h.5M187.1 17l-.8 .8M187.1 12.3h.5M187.8 12.3h.5M188.2 13.7l-1.1 1.1M188.6 12.3h.5M189.3 19.3l-1.1 1.1M189.3 12.3h.5"/>
<path d="M190 12.3h.6M190.4 15.9l-1.1 1.1M190.8 12.3h.5M191.3 12.8l-.9 .9M191.6 12.3h.5M191.8 17.3l1 2.5h-.6v6.3h-.8v-6.3h-.6zM192.3 12.3h.5M192.7 18.1l-.4 .4M193.1 12.3h.5M193.8 14.8l-1.1 1.1M193.8 12.3h.5M194.6 12.3h.5"/>
<path d="M195.3 12.3h.5M196 17l-1.1 1.1M196.1 12.3h.5M196.8 12.3h.5M197.2 13.7l-1.2 1.1M197.6 12.3h.2v.4M197.8 13v.4M197.8 13.7v.5M197.8 14.5v.5M197.8 15.2v.5M197.8 16v.5M197.8 16.7v.5"/>
<path d="M197.8 17.5v.5M197.8 18.2v.5M197.8 19v.5M197.8 19.7v.5M153.8 28.6l-1.3 3.2v-3.2h4.8M155.8 26.1h12v16.7h-12zM155.8 20.3v.5M155.8 21.1v.5M155.8 21.8v.5M155.8 22.6v.5M155.8 23.3v.5M155.8 24.1v.5"/>
<path d="M155.8 24.8v.5M155.8 25.6v.5M156.3 26.6h11v15.7h-11zM157 30.8l-.7 .7M157 39.8l-.7 .7M158.2 27.4l-1.2 1.1M158.2 36.4l-1.2 1.1M159.3 33l-1.1 1.2M160.4 29.7l-1.1 1.1M160.4 38.7l-1.1 1.1M161.2 26.6l-.8 .8M161.4 35.4l-1 1"/>
<path d="M161.8 31.1l1 2.5h-.6v6.2h-.8v-6.2h-.6zM162.7 31.9l-.4 .4M163.8 28.5l-1.1 1.2M163.8 37.5l-1.1 1.2M164.9 34.2l-1.1 1.1M166 30.8l-1.1 1.1M166 39.8l-1.1 1.1M166.3 23.6h4.7v3.2l-1.2-3.2M167.1 27.4l-1.1 1.1M167.1 36.4l-1.1 1.1M167.3 34l-.2 .2M167.8 20.3v.5"/>
<path d="M167.8 21.1v.5M167.8 21.8v.5M167.8 22.6v.5M167.8 23.3v.5M167.8 24.1v.5M167.8 24.8v.5M167.8 25.6v.5M185.8 26.1h12v16.7h-12zM185.8 20.5v.5M185.8 21.2v.5M185.8 22v.5M185.8 22.7v.5"/>
<path d="M185.8 23.5v.5M185.8 24.2v.5M185.8 25v.5M185.8 25.7v.4M186.3 26.6h11v15.7h-11zM187.1 26l-.8 .8M188.2 22.7l-1.1 1.1M189.3 28.3l-.3 .3M190.4 24.9l-1.1 1.1M190.8 27.3h2v.5h-2zM191.4 21.6l-1 1.1M192 27.8l-.4 .5"/>
<path d="M192.7 27.1l-.2 .2M193.8 23.8l-1.1 1.1M194.9 20.4l-1.1 1.1M196 26l-1.1 1.1M197.2 22.7l-1.2 1.1M197.3 20.3l-.1 .1M197.8 20.5v.5M197.8 21.2v.5M197.8 22v.5M197.8 22.7v.5M197.8 23.5v.5M197.8 24.2v.5"/>
<path d="M197.8 25v.5M197.8 25.7v.4M159.3 42l-.3 .3M160.8 41.1h2v.5h-2zM162 41.6l-.5 .4M162.7 40.9l-.2 .2M166.8 41.3v4.8h-3.3l3.3-1.2"/>
</g>
<g fill="#000" stroke="#000" stroke-width=".21">
<circle cx="187.1" cy="19.3" r=".06"/>
<circle cx="188.2" cy="18.1" r=".06"/>
<circle cx="188.2" cy="15.9" r=".06"/>
<circle cx="189.3" cy="14.8" r=".06"/>
<circle cx="190.4" cy="18.1" r=".06"/>
<circle cx="191.5" cy="14.8" r=".06"/>
<circle cx="191.5" cy="17" r=".06"/>
<circle cx="192.7" cy="13.7" r=".06"/>
<circle cx="193.8" cy="17" r=".06"/>
<circle cx="193.8" cy="19.3" r=".06"/>
<circle cx="194.9" cy="13.7" r=".06"/>
<circle cx="194.9" cy="15.9" r=".06"/>
<circle cx="196" cy="19.3" r=".06"/>
<circle cx="197.2" cy="15.9" r=".06"/>
<circle cx="197.2" cy="18.1" r=".06"/>
<circle cx="157" cy="33" r=".06"/>
<circle cx="157" cy="35.3" r=".06"/>
<circle cx="158.2" cy="29.7" r=".06"/>
<circle cx="158.2" cy="31.9" r=".06"/>
<circle cx="158.2" cy="38.7" r=".06"/>
<circle cx="159.3" cy="35.3" r=".06"/>
<circle cx="159.3" cy="37.5" r=".06"/>
<circle cx="159.3" cy="28.5" r=".06"/>
<circle cx="160.4" cy="31.9" r=".06"/>
<circle cx="160.4" cy="34.2" r=".06"/>
<circle cx="161.5" cy="30.8" r=".06"/>
<circle cx="161.5" cy="28.5" r=".06"/>
<circle cx="162.7" cy="34.2" r=".06"/>
<circle cx="162.7" cy="27.4" r=".06"/>
<circle cx="162.7" cy="36.4" r=".06"/>
<circle cx="163.8" cy="30.8" r=".06"/>
<circle cx="163.8" cy="33" r=".06"/>
<circle cx="163.8" cy="39.8" r=".06"/>
<circle cx="164.9" cy="36.4" r=".06"/>
<circle cx="164.9" cy="27.4" r=".06"/>
<circle cx="164.9" cy="29.7" r=".06"/>
<circle cx="164.9" cy="38.7" r=".06"/>
<circle cx="166" cy="33" r=".06"/>
<circle cx="166" cy="35.3" r=".06"/>
<circle cx="167.1" cy="38.7" r=".06"/>
<circle cx="167.1" cy="31.9" r=".06"/>
<circle cx="167.1" cy="29.7" r=".06"/>
<circle cx="187.1" cy="28.3" r=".06"/>
<circle cx="187.1" cy="21.5" r=".06"/>
<circle cx="188.2" cy="24.9" r=".06"/>
<circle cx="188.2" cy="27.1" r=".06"/>
<circle cx="189.3" cy="23.8" r=".06"/>
<circle cx="189.3" cy="21.5" r=".06"/>
<circle cx="190.4" cy="20.4" r=".06"/>
<circle cx="190.4" cy="27.1" r=".06"/>
<circle cx="192.7" cy="20.4" r=".06"/>
<circle cx="192.7" cy="22.7" r=".06"/>
<circle cx="193.8" cy="28.3" r=".06"/>
<circle cx="193.8" cy="26" r=".06"/>
<circle cx="194.9" cy="24.9" r=".06"/>
<circle cx="194.9" cy="22.7" r=".06"/>
<circle cx="196" cy="28.3" r=".06"/>
<circle cx="196" cy="21.5" r=".06"/>
<circle cx="197.2" cy="24.9" r=".06"/>
<circle cx="197.2" cy="27.1" r=".06"/>
<circle cx="157" cy="42" r=".06"/>
<circle cx="158.2" cy="40.9" r=".06"/>
<circle cx="160.4" cy="40.9" r=".06"/>
<circle cx="163.8" cy="42" r=".06"/>
<circle cx="166" cy="42" r=".06"/>
<circle cx="167.1" cy="40.9" r=".06"/>
</g>
<!-- layer: Counterweight -->
<g fill="none" stroke="#000" stroke-width=".21">
<path d="M40.7 215.7h9.8v1.5h5.2l5 1.8v10l-5 1.7h-5.2v1.5h-9.8zM42.6 215.5a.75 .75 0 0 1 .7-.8h4.5a.75 .75 0 0 1 .8 .8M42.6 215.5v.2h6v-.2M148.9 219l5-1.8h5.2v-1.5h9.8v16.5h-9.8v-1.5h-5.2l-5-1.7zM161.2 214.9l.6-.2h4.5a.8 .8 0 0 1 .7 1h-6zM40.4 221a.75 .75 0 0 0-.7 .7v4.5a.77 .77 0 0 0 1 .8v-6h-.3M42.6 232.2h6a.81 .81 0 0 1-.8 1h-4.5a.77 .77 0 0 1-.7-1zM60.9 221a.75 .75 0 0 1 .8 .7v4.5a.83 .83 0 0 1-1 .8v-6h.3M148.1 221.2l.8-.2v6a.82 .82 0 0 1-1-.8v-4.5zM161 232.2h6a.81 .81 0 0 1-.7 1h-4.5a.79 .79 0 0 1-.8-1zM169.1 220.9a.75 .75 0 0 1 .8 .8v4.5a.79 .79 0 0 1-.8 .8M169.1 221h-.2v6h.2"/>
<circle cx="50.4" cy="220.2" r=".75"/>
<circle cx="159.1" cy="220.2" r=".75"/>
</g>
<!-- layer: Dimensions -->
<path d="M86.3 72.7h6.2M86.9 73.9v1.4M86.9 78v1.4M86.3 80.7h6.2M86.3 83.7h6.2M86.9 80.7v.1M86.9 83.5v.2M86.9 84.9v1.3M92.8 84v5.3M94 88.7h1.1M96.3 84v5.3M96.3 88.7h5.5" fill="none" stroke="#000" stroke-width=".21"/>
<path d="M86.7 79.4h.4l-.2 1.3zM86.9 72.7l.2 1.2h-.4zM86.9 83.7l.2 1.2h-.4zM92.8 88.7l1.2-.2v.4zM95.1 88.5l1.2 .2-1.2 .2z" fill="#000" stroke="#000" stroke-width=".21"/>
<!-- layer: Title Block -->
<g fill="none" stroke="#000" stroke-width=".21">
<path d="M75 56.9h-2.2l-15.4 15.5M60.3 133.9h7M78.9 194h-2.2l-5.5 5.5M85.6 206.5h-2.1l-5.5 5.4M87.9 211.5h-2.1l-6.5 6.5M96.1 216h-2.1l-2.5 2.4M51 236.7v5.5h2.1M69.9 231.8v5.9h8.2M3.4 261.4h203v27.5h-203zM51.4 266.9h155M51.4 272.4h155M51.4 277.9h155"/>
<path d="M51.4 261.4v27.5M72.4 261.4v27.5M121.4 261.4v27.5M142.4 261.4v27.5M183.4 261.4v11M51.4 283.4h155M183.4 283.4v5.5"/>
</g>
<path d="M57.1 72.1l.5 .5-1.8 1.3zM58.1 133.9l2.2-.4v.7zM71 199.2l.5 .5-1.8 1.3zM77.7 211.7l.5 .5-1.7 1.3zM79 217.7l.5 .6-1.7 1.2zM91.2 218.2l.6 .5-1.8 1.3zM51 234.5l.3 2.2h-.7zM69.9 229.7l.3 2.1h-.7z" fill="#000" stroke="#000" stroke-width=".21"/>
<g font-size="5.6">
<text x="106.9" y="68.6">Vertical sliding single hung window</text>
<text x="106.5" y="73.6">Residential cavity slider</text>
</g>
<g font-size="4.2">
<text x="106.6" y="82.6">Features:</text>
<text x="106.7" y="127.6">Specifications:</text>
<text x="73.4" y="266.2">Timber</text>
<text x="144.4" y="266.2">SH105_RT3</text>
<text x="185.4" y="265.9">1:2</text>
<text x="73.4" y="271.7">A:A &amp; B:B</text>
<text x="144.4" y="271.6">11-08-21</text>
<text x="185.4" y="271.6">001</text>
<text x="73.4" y="277.2">-</text>
<text x="144.4" y="277.2">Single Hung</text>
<text x="73.4" y="282.7">-</text>
<text x="144.4" y="282.6">Residential</text>
<text x="73.4" y="288.2">-</text>
<text x="144.4" y="288.1">Single</text>
<text x="185.4" y="288.2">8mm</text>
</g>
<g font-size="3.5">
<text x="62.9" y="110.7">SECTION A-A</text>
<text x="88" y="245.9">SECTION B-B</text>
<text x="7" y="266.3">Neotechnical Industries Ltd</text>
</g>
<g font-size="3.1">
<text x="167.5" y="11.3">A</text>
<text x="169.1" y="23">B</text>
<text x="152.3" y="28">B</text>
<text x="152" y="47">SH105</text>
<text x="167.5" y="46.1">A</text>
<text x="182" y="47">SH105</text>
</g>
<g font-size="2.8">
<text x="75.5" y="57.6">Wool pile carrier</text>
<text x="86.1" y="77.6">8</text>
<text x="86.1" y="83.1">3</text>
<text x="97.7" y="88.3">3.5</text>
<text x="106.8" y="87.6">Sashless pane of glass moves within it's own plane</text>
<text x="106.8" y="92.6">Sliding pane moves upwards into wall or ceiling cavity</text>
<text x="106.7" y="97.6">Ideal for reception areas or serveries</text>
<text x="106.7" y="102.9">Neotec recommends a removable access panel for future maintenance</text>
<text x="106.8" y="106.3">should it be required.</text>
<text x="106.7" y="112.6">Lock open position provides secure pass through</text>
<text x="67.7" y="138">30 -55mm from glass</text>
<text x="67.8" y="134.6">Acrylic handle typically</text>
<text x="106.8" y="137.6">Curved and/or raking heads available</text>
<text x="67.7" y="141.3">edge</text>
<text x="106.7" y="142.6">Frame height from 600mm</text>
<text x="106.7" y="147.7">Frame width from 400mm</text>
<text x="106.9" y="152.6">Annealed, laminated, toughened or Low E glass available as standard</text>
<text x="106.7" y="157.6">Most powder coated and anodised aluminium finishes available as standard</text>
<text x="79.3" y="194.7">Shugg Lock - May be positioned</text>
<text x="79.3" y="198.1">on either side or both, typically</text>
<text x="79.3" y="201.4">only one required</text>
<text x="86" y="207.5">Guide N1389</text>
<text x="88.3" y="212.5">'h' Plastic</text>
<text x="96.5" y="217">Glass</text>
<text x="78.5" y="238.4">Guide N1389 (ripped)</text>
<text x="53.5" y="243.2">Box Section 01311</text>
<text x="52.4" y="264.1">Frame Type</text>
<text x="52.5" y="269.7">Section</text>
<text x="122.4" y="264.1">Drawing name</text>
<text x="122.4" y="269.6">Date drawn</text>
<text x="170.2" y="269.6">Revision</text>
<text x="170.3" y="264.2">Scale</text>
<text x="8.8" y="271.8">9 McDonald St, Sandringham,</text>
<text x="21.4" y="275.1">Auckland.</text>
<text x="52.5" y="275.1">Notes</text>
<text x="122.6" y="275.1">Window style</text>
<text x="11.9" y="281.8">Email: info@shugg.co.nz</text>
<text x="15" y="278.5">Phone: 09 815 0481</text>
<text x="52.5" y="280.6">Notes</text>
<text x="122.6" y="280.7">Window format</text>
<text x="16.5" y="285.2">www.shugg.co.nz</text>
<text x="52.5" y="286.1">Notes</text>
<text x="122.5" y="286.2">Glazing</text>
<text x="170.3" y="286.1">Thickness</text>
</g>
<g font-size="2.1">
<text x="20" y="291.4">Details subject to change without notice. Exterior frames by others, Neotechnical Industries Ltd does not own the rights to exterior frames shown and are indicative only. All other details</text>
<text x="56.6" y="293.9">© Neotechnical Industries Ltd, not to be reproduced, altered or distributed in any form without permission.</text>
</g>
<g font-size="1">
<text x="152" y="8.9">1 Panel Single Hung</text>
<text x="152.5" y="10.2">Sliding Up Cavity -</text>
<text x="153.2" y="11.5">Closed Position</text>
<text x="181.1" y="10.2">Sliding Up Cavity - Open</text>
<text x="182" y="8.9">1 Panel Single Hung</text>
<text x="184.9" y="11.5">Position</text>
</g>
</svg>
